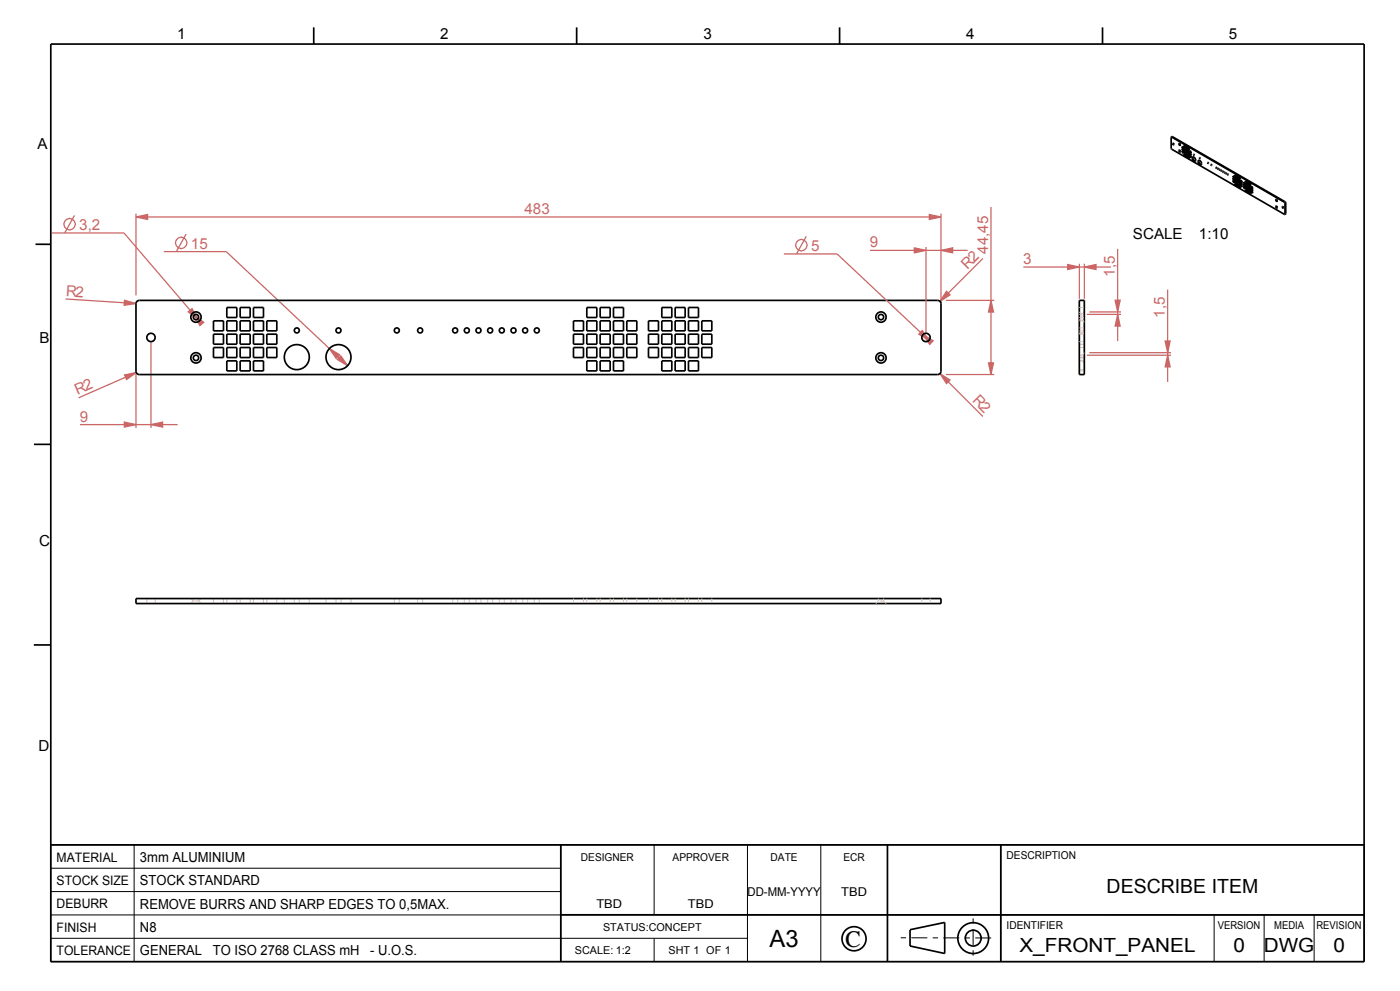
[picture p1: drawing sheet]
<svg xmlns="http://www.w3.org/2000/svg" width="420mm" height="297mm" viewBox="0 0 420 297" stroke-linecap="round" stroke-linejoin="round" font-family="sans-serif">
<path d="M320.3 79.3l3.5 .7-3.5 .8z" fill="#c66"/>
<path d="M320.3 79.3l3.5 .7-3.5 .8z" fill="none" stroke="#c66" stroke-width=".38"/>
<path d="M325.3 80l3.5-.7v1.5z" fill="#c66"/>
<path d="M325.3 80l3.5-.7v1.5z" fill="none" stroke="#c66" stroke-width=".38"/>
<path d="M297.3 90l.7 3.5h-1.5z" fill="#c66"/>
<path d="M297.3 90l.7 3.5h-1.5z" fill="none" stroke="#c66" stroke-width=".38"/>
<path d="M296.5 108.8h1.5l-.7 3.5z" fill="#c66"/>
<path d="M296.5 108.8h1.5l-.7 3.5z" fill="none" stroke="#c66" stroke-width=".38"/>
<path d="M40.8 65l3.5-.7v1.5z" fill="#c66"/>
<path d="M40.8 65l3.5-.7v1.5z" fill="none" stroke="#c66" stroke-width=".38"/>
<path d="M278.8 64.3l3.5 .7-3.5 .8z" fill="#c66"/>
<g fill="none" stroke="#c66" stroke-width=".38">
<path d="M241.9 70.8l-2.9 5.3M278.8 64.3l3.5 .7-3.5 .8z"/>
<circle cx="240.4" cy="73.5" r="1.72"/>
</g>
<path d="M276.9 100.3l3 1.8-1 1.1z" fill="#c66"/>
<path d="M276.9 100.3l3 1.8-1 1.1z" fill="none" stroke="#c66" stroke-width=".38"/>
<path d="M276.7 99.1l2 2.9-3.1-1.9z" fill="#c66"/>
<path d="M276.7 99.1l2 2.9-3.1-1.9z" fill="none" stroke="#c66" stroke-width=".38"/>
<path d="M282.3 75l3.5-.7v1.5z" fill="#c66"/>
<path d="M282.3 75l3.5-.7v1.5z" fill="none" stroke="#c66" stroke-width=".38"/>
<path d="M274.3 74.3l3.5 .7-3.5 .8z" fill="#c66"/>
<path d="M274.3 74.3l3.5 .7-3.5 .8z" fill="none" stroke="#c66" stroke-width=".38"/>
<path d="M37.3 126.5l3.5 .8-3.5 .7z" fill="#c66"/>
<path d="M37.3 126.5l3.5 .8-3.5 .7z" fill="none" stroke="#c66" stroke-width=".38"/>
<path d="M45.3 127.3l3.5-.8v1.5z" fill="#c66"/>
<path d="M45.3 127.3l3.5-.8v1.5z" fill="none" stroke="#c66" stroke-width=".38"/>
<path d="M37.4 90l3.4 1-3.5 .5z" fill="#c66"/>
<path d="M37.4 90l3.4 1-3.5 .5z" fill="none" stroke="#c66" stroke-width=".38"/>
<path d="M37.4 112.4l3.5-.7-2.9 2z" fill="#c66"/>
<path d="M37.4 112.4l3.5-.7-2.9 2z" fill="none" stroke="#c66" stroke-width=".38"/>
<path d="M282 112l3 1.9-1.1 1.1z" fill="#c66"/>
<path d="M282 112l3 1.9-1.1 1.1z" fill="none" stroke="#c66" stroke-width=".38"/>
<path d="M283.9 87.3l1.1 1.1-3 1.9z" fill="#c66"/>
<g fill="none" stroke="#c66" stroke-width=".38">
<path d="M55.8 70.2l-2.9 5.2M283.9 87.3l1.1 1.1-3 1.9z"/>
<circle cx="54.3" cy="72.8" r="1.72"/>
</g>
<path d="M98.8 104.5l3.1 1.8-1.1 1.1z" fill="#c66"/>
<path d="M98.8 104.5l3.1 1.8-1.1 1.1z" fill="none" stroke="#c66" stroke-width=".38"/>
<path d="M102.2 106.7l2.1 2.9-3.1-1.9z" fill="#c66"/>
<g fill="none" stroke="#c66" stroke-width=".38">
<path d="M22.3 64.6l-2.9 5.2M102.2 106.7l2.1 2.9-3.1-1.9z"/>
<circle cx="20.8" cy="67.2" r="1.72"/>
</g>
<path d="M58.3 94.4l2.8 2.2-1.1 1z" fill="#c66"/>
<path d="M58.3 94.4l2.8 2.2-1.1 1z" fill="none" stroke="#c66" stroke-width=".38"/>
<path d="M56.5 93.5l1.1-1 1.7 3.1z" fill="#c66"/>
<path d="M56.5 93.5l1.1-1 1.7 3.1z" fill="none" stroke="#c66" stroke-width=".38"/>
<path d="M335.3 94.2l.7 3.5h-1.5z" fill="#c66"/>
<path d="M335.3 94.2l.7 3.5h-1.5z" fill="none" stroke="#c66" stroke-width=".38"/>
<path d="M334.5 90h1.5l-.7 3.5z" fill="#c66"/>
<path d="M334.5 90h1.5l-.7 3.5z" fill="none" stroke="#c66" stroke-width=".38"/>
<path d="M350.3 106.5l.7 3.5h-1.5z" fill="#c66"/>
<path d="M350.3 106.5l.7 3.5h-1.5z" fill="none" stroke="#c66" stroke-width=".38"/>
<path d="M349.5 102.2h1.5l-.7 3.5z" fill="#c66"/>
<g fill="none" stroke="#c66" stroke-width=".38">
<path d="M15.6 69.8h21.6l22.1 25.8M40.8 64v24.5M40.8 65h241.5M49.1 75.4h18.8l36.4 34.2M235.2 76.1h15.9l27.6 25.9M261 75h29.3M277.8 74v25.6M282.3 64v27M294.9 77.5l-12.9 12.8M297.3 62v50.3M323.8 79v10.5M325.3 79v10.5"/>
<path d="M335.3 74.6v27.6M19.7 89.6l21.1 1.4M283.8 90h14.5M307 80h26.3M326 94.2h10.3M326.8 93.5h9.5M350.3 86.8v27.7M40.8 111.3v17M40.9 111.7l-17.3 7.5M45.3 102.6v25.7M282 112l12.9 12.8M283.8 112.3h14.5"/>
<path d="M326 106.5h25.3M326.8 105.7h24.5M349.5 102.2h1.5l-.7 3.5zM24 127.3h29.3"/>
</g>
<g fill="none" stroke="#000" stroke-width=".3">
<path d="M15.2 253.2h394v35h-394zM40.2 253.2v35M168.2 253.2v35M196.2 253.2v21M224.2 253.2v35M246.2 253.2v35M266.2 253.2v35M300.2 253.2v35M15.2 274.2h394M15.2 267.2h153M15.2 260.2h153M364.2 274.2v14"/>
<path d="M379.2 274.2v14M394.2 274.2v14M15.2 281.2h209M196.2 281.2v7"/>
</g>
<g fill="none" stroke="#000" stroke-width=".51">
<path d="M15.2 13.2h394v275h-394zM94.1 8.2v5M173 8.2v5M251.9 8.2v5M330.8 8.2v5M351.4 41.1l34 19.5 .1 3.7M351.4 41.1l.1 3.6 34 19.6M351.4 41.1l.3-.1 33.9 19.5 .1 3.6-.2 .2M352 43l.2 .2M353.9 45.1l.2 .2M353.9 43.1v.1M353.9 43.1l.2 .3z"/>
<path d="M353.9 45.1h.1M354 43.1h-.1M354 45.1l.1 .1M354.1 45.2v.1M354.6 43.9l.5 .2v.5l-.5-.2zM354.6 44.5l.5 .3v.5l-.5-.3zM354.6 45.2l.5 .2v.5l-.5-.2zM354.8 45.6l.3 .1M354.8 44.9l.3 .1M354.8 44.3l.3 .1M354.8 44v.3M354.8 44.7v.2"/>
<path d="M354.8 45.3v.3M354.8 44.3l-.2 .1M354.8 44.9l-.2 .1M354.8 45.6l-.2 .1M355.2 43.6l.4 .2v.5l-.4-.2zM355.2 44.2l.4 .3v.5l-.4-.3zM355.2 44.9l.4 .2v.5l-.4-.2zM355.2 45.5l.4 .3v.5l-.4-.3zM355.2 46.2l.4 .2v.5l-.4-.2zM355.4 46.5l.2 .2M355.4 45.9l.2 .1M355.4 45.2l.2 .2"/>
<path d="M355.4 44.6l.2 .1M355.4 43.9l.2 .2M355.4 43.9l-.2 .2M355.4 43.7v.2M355.4 44.3v.3M355.4 45v.2M355.4 45.6v.3M355.4 46.3v.2M355.4 44.6l-.2 .1M355.4 45.2l-.2 .2M355.4 45.9l-.2 .1M355.4 46.5l-.2 .2"/>
<path d="M355.8 43.9l.4 .2v.5l-.4-.2zM355.8 44.5l.4 .3v.5l-.4-.3zM355.8 45.2l.4 .2v.5l-.4-.2zM355.8 45.8l.4 .3v.5l-.4-.3zM355.8 46.5l.4 .2v.5l-.4-.2zM356 46.9l.2 .1M356 46.2l.2 .1M356 45.6l.2 .1M356 44.9l.2 .1M356 44.3l.2 .1M356 44v.3M356 44.7v.2"/>
<path d="M356 45.3v.3M356 46v.2M356 46.6v.3M356 44.3l-.2 .1M356 44.9l-.2 .1M356 45.6l-.2 .1M356 46.2l-.2 .1M356 46.9l-.2 .1M356.3 44.2l.5 .3v.5l-.5-.3zM356.3 44.9l.5 .2v.5l-.5-.2zM356.3 45.5l.5 .3v.5l-.5-.3zM356.3 46.2l.5 .2v.5l-.5-.2z"/>
<path d="M356.3 46.8l.5 .3v.5l-.5-.3zM356.5 47.2l.3 .1M356.5 46.5l.3 .2M356.5 45.9l.3 .1M356.5 45.2l.3 .2M356.5 44.6l.3 .1M356.5 44.6l-.2 .1M356.5 45.2l-.2 .2M356.5 44.3v.3M356.5 45v.2M356.5 45.6v.3M356.5 46.3v.2"/>
<path d="M356.5 47v.2M356.5 45.9l-.2 .1M356.5 46.5l-.2 .2M356.5 47.2l-.2 .1M356.9 45.2l.4 .2v.5l-.4-.2zM356.9 45.8l.4 .3v.5l-.4-.3zM356.9 46.5l.4 .2v.5l-.4-.2zM357.1 46.9l.2 .1M357.1 46.2l.2 .1M357.1 45.6l.2 .1M357.1 45.3v.3M357.1 46v.2"/>
<path d="M357.1 46.6v.3M357.1 45.6l-.2 .1M357.1 46.2l-.2 .1M357.1 46.9l-.2 .1M357.7 47.1a.72 .72 0 0 1 .9 .4 .72 .72 0 0 1-.3 .9 .98 .98 0 0 1-.6-1.3zM357.9 47a.96 .96 0 0 0 .7 1.3M359.5 48.1a.72 .72 0 0 1 .8 .4 .72 .72 0 0 1-.2 .9 .98 .98 0 0 1-.6-1.3zM359.7 48.1a.96 .96 0 0 0 .7 1.2M359.9 47.3l.1 .3zM359.9 47.3l-.1 .1M369.9 54l.4 .3v.4l-.4-.2zM369.9 53.4l.4 .2v.5l-.4-.2z"/>
<path d="M369.9 52.7l.4 .3v.4l-.4-.2zM370.1 54.4l.2 .1M370.1 53.7l.2 .2M370.1 53.1l.2 .1M370.1 53.1l-.2 .1M370.1 52.8v.3M370.1 53.5v.2M370.1 54.1v.3M370.1 53.7l-.2 .2M370.1 54.4l-.2 .1M370.5 55l.4 .2v.5l-.4-.2zM370.5 54.3l.4 .3v.5l-.4-.3z"/>
<path d="M370.5 53.7l.4 .2v.5l-.4-.2zM370.5 53l.4 .3v.5l-.4-.3zM370.5 52.4l.4 .2v.5l-.4-.2zM370.7 55.4l.2 .1M370.7 54.7l.2 .1M370.7 54.1l.2 .1M370.7 53.4l.2 .1M370.7 52.7l.2 .2M370.7 52.7l-.2 .2M370.7 52.5v.2M370.7 53.2v.2M370.7 53.8v.3"/>
<path d="M370.7 54.5v.2M370.7 55.1v.3M370.7 53.4l-.2 .1M370.7 54.1l-.2 .1M370.7 54.7l-.2 .1M370.7 55.4l-.2 .1M371 55.3l.5 .3v.5l-.5-.3zM371 54.7l.5 .2v.5l-.5-.2zM371 54l.5 .3v.4l-.5-.2zM371 53.4l.5 .2v.5l-.5-.2zM371 52.7l.5 .3v.4l-.5-.2zM371.3 55.7l.2 .1"/>
<path d="M371.3 55l.2 .2M371.3 54.4l.2 .1M371.3 53.7l.2 .2M371.3 53.1l.2 .1M371.3 52.8v.3M371.3 53.5v.2M371.3 54.1v.3M371.3 54.8v.2M371.3 55.4v.3M371.3 53.1l-.3 .1M371.3 53.7l-.3 .2M371.3 54.4l-.3 .1"/>
<path d="M371.3 55l-.3 .2M371.3 55.7l-.3 .1M371.6 55.6l.4 .3v.5l-.4-.3zM371.6 55l.4 .2v.5l-.4-.2zM371.6 54.3l.4 .3v.5l-.4-.3zM371.6 53.7l.4 .2v.5l-.4-.2zM371.6 53l.4 .3v.5l-.4-.3zM371.8 56l.2 .1M371.8 55.4l.2 .1M371.8 54.7l.2 .1M371.8 54.1l.2 .1M371.8 53.4l.2 .1"/>
<path d="M371.8 53.4l-.2 .1M371.8 54.1l-.2 .1M371.8 53.2v.2M371.8 53.8v.3M371.8 54.5v.2M371.8 55.1v.3M371.8 55.8v.2M371.8 54.7l-.2 .1M371.8 55.4l-.2 .1M371.8 56l-.2 .1M372.2 55.3l.4 .3v.5l-.4-.3zM372.2 54.7l.4 .2v.5l-.4-.2z"/>
<path d="M372.2 54l.4 .3v.4l-.4-.2zM372.4 55.7l.2 .1M372.4 55l.2 .2M372.4 54.4l.2 .1M372.4 54.1v.3M372.4 54.8v.2M372.4 55.4v.3M372.4 54.4l-.2 .1M372.4 55l-.2 .2M372.4 55.7l-.2 .1M373.1 55.9l.4 .2v.5l-.4-.3zM373.1 55.2l.4 .2v.5l-.4-.2z"/>
<path d="M373.1 54.5l.4 .3v.5l-.4-.3zM373.3 56.2l.2 .1M373.3 55.6l.2 .1M373.3 54.9l.2 .1M373.3 54.7v.2M373.3 55.3v.3M373.3 56v.2M373.3 54.9l-.2 .1M373.3 55.6l-.2 .1M373.3 56.2l-.2 .1M373.7 56.8l.4 .3v.5l-.4-.3zM373.7 56.2l.4 .2v.5l-.4-.2z"/>
<path d="M373.7 55.5l.4 .3v.5l-.4-.3zM373.7 54.9l.4 .2v.5l-.4-.2zM373.7 54.2l.4 .3v.5l-.4-.3zM373.9 57.2l.2 .1M373.9 56.5l.2 .2M373.9 55.9l.2 .1M373.9 55.2l.2 .2M373.9 54.6l.2 .1M373.9 54.3v.3M373.9 55v.2M373.9 55.6v.3M373.9 56.3v.2"/>
<path d="M373.9 57v.2M373.9 54.6l-.2 .1M373.9 55.2l-.2 .2M373.9 55.9l-.2 .1M373.9 56.5l-.2 .2M373.9 57.2l-.2 .1M374.2 57.2l.4 .2v.5l-.4-.3zM374.2 56.5l.4 .2v.5l-.4-.2zM374.2 55.9l.4 .2v.5l-.4-.3zM374.2 55.2l.4 .2v.5l-.4-.2zM374.2 54.5l.4 .3v.5l-.4-.3zM374.4 57.5l.2 .1"/>
<path d="M374.4 56.9l.2 .1M374.4 56.2l.2 .1M374.4 55.6l.2 .1M374.4 54.9l.2 .1M374.4 54.9l-.2 .1M374.4 55.6l-.2 .1M374.4 54.7v.2M374.4 55.3v.3M374.4 56v.2M374.4 56.6v.3M374.4 57.3v.2M374.4 56.2l-.2 .1"/>
<path d="M374.4 56.9l-.2 .1M374.4 57.5l-.2 .1M374.8 57.5l.4 .2v.5l-.4-.2zM374.8 56.8l.4 .3v.5l-.4-.3zM374.8 56.2l.4 .2v.5l-.4-.2zM374.8 55.5l.4 .3v.5l-.4-.3zM374.8 54.9l.4 .2v.5l-.4-.2zM375 57.9l.2 .1M375 57.2l.2 .1M375 56.5l.2 .2M375 55.9l.2 .1M375 55.2l.2 .2"/>
<path d="M375 55.2l-.2 .2M375 55v.2M375 55.6v.3M375 56.3v.2M375 57v.2M375 57.6v.3M375 55.9l-.2 .1M375 56.5l-.2 .2M375 57.2l-.2 .1M375 57.9l-.2 .1M375.4 57.2l.4 .2v.5l-.4-.3zM375.4 56.5l.4 .2v.5l-.4-.2z"/>
<path d="M375.4 55.9l.4 .2v.5l-.4-.3zM375.6 57.5l.2 .1M375.6 56.9l.2 .1M375.6 56.2l.2 .1M375.6 56v.2M375.6 56.6v.3M375.6 57.3v.2M375.6 56.2l-.2 .1M375.6 56.9l-.2 .1M375.6 57.5l-.2 .1M383 59.9l.1 .2M383 59.9h.1"/>
<path d="M383.1 59.9v.2M10.7 73.2h4.5M383 61.9l.1 .2M383 61.9h.1M383 61.9l.1 .1M383.2 62.1h-.1M384.7 61.9l.3 .5zM384.9 62l.1 .2M41.1 90.3l.7-.3h239.5a1 1 0 0 1 1 1v20.3a1 1 0 0 1-1 1h-239.5a1 1 0 0 1-1-1v-20.3zM64 96.2h3v3h-3zM68 92.2h3v3h-3zM68 96.2h3v3h-3z"/>
<path d="M72 92.2h3v3h-3zM72 96.2h3v3h-3zM76 92.2h3v3h-3zM76 96.2h3v3h-3zM80 96.2h3v3h-3zM172 96.2h3v3h-3zM176 96.2h3v3h-3zM176 92.2h3v3h-3zM180 96.2h3v3h-3zM180 92.2h3v3h-3zM184 96.2h3v3h-3zM184 92.2h3v3h-3z"/>
<path d="M188 96.2h3v3h-3zM194.5 96.2h3v3h-3zM198.5 96.2h3v3h-3zM198.5 92.2h3v3h-3zM202.5 96.2h3v3h-3zM202.5 92.2h3v3h-3zM206.5 96.2h3v3h-3zM206.5 92.2h3v3h-3zM210.5 96.2h3v3h-3zM323.8 90h1.5v22.3h-1.5zM64 100.2h3v3h-3zM64 104.2h3v3h-3z"/>
<path d="M68 100.2h3v3h-3zM68 104.2h3v3h-3zM68 108.2h3v3h-3zM72 100.2h3v3h-3zM72 104.2h3v3h-3zM72 108.2h3v3h-3zM76 100.2h3v3h-3zM76 104.2h3v3h-3zM76 108.2h3v3h-3zM80 100.2h3v3h-3zM80 104.2h3v3h-3zM172 104.2h3v3h-3z"/>
<path d="M172 100.2h3v3h-3zM176 108.2h3v3h-3zM176 104.2h3v3h-3zM176 100.2h3v3h-3zM180 108.2h3v3h-3zM180 104.2h3v3h-3zM180 100.2h3v3h-3zM184 108.2h3v3h-3zM184 104.2h3v3h-3zM184 100.2h3v3h-3zM188 104.2h3v3h-3zM188 100.2h3v3h-3z"/>
<path d="M194.5 104.2h3v3h-3zM194.5 100.2h3v3h-3zM198.5 108.2h3v3h-3zM198.5 104.2h3v3h-3zM198.5 100.2h3v3h-3zM202.5 108.2h3v3h-3zM202.5 104.2h3v3h-3zM202.5 100.2h3v3h-3zM206.5 108.2h3v3h-3zM206.5 104.2h3v3h-3zM206.5 100.2h3v3h-3zM210.5 104.2h3v3h-3z"/>
<path d="M210.5 100.2h3v3h-3zM10.2 133.2h5M40.8 179.4h241.5v1.5h-241.5zM10.1 193.3h5M15.2 253.2h394M168.2 253.2v35M266.2 253.2v35M300.2 253.2v35M168.2 274.2h241M273 278.6l10.4-2.1v9.3l-10.4-2.3M273 278.7v4.9"/>
<circle cx="352" cy="43.2" r=".22"/>
<circle cx="353.9" cy="45.3" r=".28"/>
<circle cx="354" cy="43.3" r=".25"/>
<circle cx="358.2" cy="46.4" r=".14"/>
<circle cx="362.4" cy="48.9" r=".14"/>
<circle cx="363.4" cy="49.4" r=".14"/>
<circle cx="364.9" cy="50.3" r=".14"/>
<circle cx="365.4" cy="50.6" r=".14"/>
<circle cx="365.9" cy="50.9" r=".14"/>
<circle cx="366.4" cy="51.1" r=".14"/>
<circle cx="366.9" cy="51.4" r=".14"/>
<circle cx="367.4" cy="51.7" r=".14"/>
<circle cx="367.9" cy="52" r=".14"/>
<circle cx="368.4" cy="52.3" r=".14"/>
<circle cx="383" cy="60" r=".26"/>
<circle cx="383" cy="62" r=".25"/>
<circle cx="58.8" cy="95" r="1.55"/>
<circle cx="58.8" cy="95" r=".8"/>
<circle cx="89" cy="99" r=".75"/>
<circle cx="101.5" cy="99" r=".75"/>
<circle cx="119" cy="99" r=".75"/>
<circle cx="126" cy="99" r=".75"/>
<circle cx="136.5" cy="99" r=".75"/>
<circle cx="140" cy="99" r=".75"/>
<circle cx="143.5" cy="99" r=".75"/>
<circle cx="147" cy="99" r=".75"/>
<circle cx="150.5" cy="99" r=".75"/>
<circle cx="154" cy="99" r=".75"/>
<circle cx="157.5" cy="99" r=".75"/>
<circle cx="161" cy="99" r=".75"/>
<circle cx="264.3" cy="95" r="1.55"/>
<circle cx="264.3" cy="95" r=".8"/>
<circle cx="45.3" cy="101.1" r="1.25"/>
<circle cx="58.8" cy="107.3" r="1.55"/>
<circle cx="58.8" cy="107.3" r=".8"/>
<circle cx="89" cy="107" r="3.8"/>
<circle cx="101.5" cy="107" r="3.8"/>
<circle cx="264.3" cy="107.3" r="1.55"/>
<circle cx="264.3" cy="107.3" r=".8"/>
<circle cx="277.8" cy="101.1" r="1.25"/>
<circle cx="256.2" cy="281.3" r="3.6"/>
<circle cx="292" cy="281.2" r="4.6"/>
<circle cx="292" cy="281.2" r="2.37"/>
</g>
<path d="M291.9 275.2v12M270.2 281l28.4 .1" fill="none" stroke="#000" stroke-width=".3" stroke-dasharray="1.6 1.6 4.8 1.6" stroke-linecap="butt"/>
<path d="M351.7 41l-.2 .1M385.6 60.5l-.2 .1M385.7 60.8l-.2 .1M385.7 64.1l-.2 .1" fill="none" stroke="#7c7c85" stroke-width=".3"/>
<g fill="none" stroke="#d9d2ad" stroke-width=".3" stroke-dasharray="1.3 .8" stroke-linecap="butt">
<path d="M323.8 99.9h1.5M323.8 99.8h1.5M323.8 99.2h1.5M323.8 98.3h1.5M323.8 96.2h1.5M323.8 95.8h.7M323.8 95.2h1.5M323.8 94.2h.7M323.8 92.2h1.5M324.5 94.2l.8-.7M324.5 95.8l-.7 .8M324.5 94.2v1.6"/>
<path d="M324.5 95.8l.8 .8M324.5 94.2l-.7-.7M323.8 111.2h1.5M323.8 110.8h1.5M323.8 108.2h1.5M323.8 108.1h.7M323.8 107.2h1.5M323.8 106.5h.7M323.8 104.2h1.5M323.8 103.3h1.5M323.8 103.2h1.5M323.8 102.4h1.5"/>
<path d="M323.8 100.2h1.5M324.5 108.1l.8 .7M324.5 106.5v1.6M324.5 106.5l.8-.8M44 179.4v1.5M46.5 179.4v1.5M57.2 179.4l.8 .7M58 179.4v.7M59.6 179.4v.7M60.3 179.4l-.7 .7M64 179.4v1.5M67 179.4v1.5"/>
<path d="M68 179.4v1.5M71 179.4v1.5M72 179.4v1.5M75 179.4v1.5M76 179.4v1.5M79 179.4v1.5M80 179.4v1.5M83 179.4v1.5M85.3 179.4v1.5M88.3 179.4v1.5M89.8 179.4v1.5M92.8 179.4v1.5"/>
<path d="M97.8 179.4v1.5M100.8 179.4v1.5M102.3 179.4v1.5M105.3 179.4v1.5M118.3 179.4v1.5M119.8 179.4v1.5M125.3 179.4v1.5M126.8 179.4v1.5M135.8 179.4v1.5M137.3 179.4v1.5M139.3 179.4v1.5M140.8 179.4v1.5"/>
<path d="M142.8 179.4v1.5M144.3 179.4v1.5M146.3 179.4v1.5M147.8 179.4v1.5M149.8 179.4v1.5M151.3 179.4v1.5M153.3 179.4v1.5M154.8 179.4v1.5M156.8 179.4v1.5M158.3 179.4v1.5M160.3 179.4v1.5M161.8 179.4v1.5"/>
<path d="M172 179.4v1.5M175 179.4v1.5M176 179.4v1.5M179 179.4v1.5M180 179.4v1.5M183 179.4v1.5M184 179.4v1.5M187 179.4v1.5M188 179.4v1.5M191 179.4v1.5M194.5 179.4v1.5M197.5 179.4v1.5"/>
<path d="M198.5 179.4v1.5M201.5 179.4v1.5M202.5 179.4v1.5M205.5 179.4v1.5M206.5 179.4v1.5M209.5 179.4v1.5M210.5 179.4v1.5M213.5 179.4v1.5M263.5 179.4v.7M265.1 179.4v.7M276.5 179.4v1.5M279 179.4v1.5"/>
<path d="M58 180.1l-.8 .8M59.6 180.1l.7 .8M59.6 180.1h-1.6M263.5 180.1l-.8 .8M265.1 180.1h-1.6M265.8 180.9l-.7-.8"/>
</g>
<text font-size="7.2" x="230.9" y="284">A3</text>
<text font-size="7" x="253.5" y="283.8">C</text>
<g font-size="5.8">
<text x="332" y="267.7">DESCRIBE ITEM</text>
<text x="305.8" y="285.2">X_FRONT_PANEL</text>
<text x="370" y="285.2">0</text>
<text x="379.1" y="285.2">DWG</text>
<text x="400" y="285.2">0</text>
</g>
<g font-size="4.6">
<text x="53.1" y="11.6">1</text>
<text x="132" y="11.8">2</text>
<text x="211" y="11.8">3</text>
<text x="289.8" y="11.8">4</text>
<text x="368.7" y="11.8">5</text>
<text x="11.3" y="44.7">A</text>
<text x="339.9" y="71.6">SCALE</text>
<text x="359.7" y="71.6">1:10</text>
<text x="11.8" y="102.7">B</text>
<text x="11.7" y="163.7">C</text>
<text x="11.6" y="224.9">D</text>
</g>
<g font-size="4.6" fill="#c66">
<text x="157.3" y="64.2">483</text>
<text x="23.8" y="68.9">3,2</text>
<text x="57.3" y="74.5">15</text>
<text x="243.3" y="75.2">5</text>
<text x="261" y="74.2">9</text>
<text x="296.4" y="76" transform="rotate(-90 296.4 76)">44,45</text>
<text x="290.3" y="80.8" transform="rotate(-45 290.3 80.8)">R2</text>
<text x="307" y="79.2">3</text>
<text x="334.4" y="83" transform="rotate(-90 334.4 83)">1,5</text>
<text x="349.4" y="95.2" transform="rotate(-90 349.4 95.2)">1,5</text>
<text x="291.5" y="120.3" transform="rotate(45 291.5 120.3)">R2</text>
<text x="24" y="126.4">9</text>
</g>
<g font-size="4.5" fill="#c66">
<text x="19.7" y="88.7" transform="rotate(4 19.7 88.7)">R2</text>
<text x="23.2" y="118.4" transform="rotate(-24 23.2 118.4)">R2</text>
</g>
<g font-size="4.2">
<text x="42" y="258.3">3mm ALUMINIUM</text>
<text x="42" y="265.3">STOCK STANDARD</text>
<text x="42" y="272.3">REMOVE BURRS AND SHARP EDGES TO 0,5MAX.</text>
<text x="42" y="279.3">N8</text>
<text x="42" y="286.3">GENERAL</text>
<text x="63.9" y="286.3">TO ISO 2768 CLASS mH</text>
<text x="111.1" y="286.3">- U.O.S.</text>
</g>
<g font-size="3.9">
<text x="17" y="258.2">MATERIAL</text>
<text x="17" y="265.2">STOCK SIZE</text>
<text x="17" y="272.2">DEBURR</text>
<text x="17" y="279.2">FINISH</text>
<text x="17" y="286.2">TOLERANCE</text>
</g>
<g font-size="3.6">
<text x="224.2" y="268.6">DD-MM-YYYY</text>
<text x="252.4" y="268.6">TBD</text>
<text x="178.9" y="272.1">TBD</text>
<text x="206.4" y="272.1">TBD</text>
</g>
<g font-size="3.3">
<text x="174.3" y="258">DESIGNER</text>
<text x="201.8" y="258">APPROVER</text>
<text x="231.2" y="258">DATE</text>
<text x="253" y="258">ECR</text>
<text x="302" y="257.5">DESCRIPTION</text>
<text x="180.9" y="279">STATUS:CONCEPT</text>
<text x="302" y="278.5">IDENTIFIER</text>
<text x="365.3" y="278.5">VERSION</text>
<text x="382.2" y="278.5">MEDIA</text>
<text x="394.9" y="278.5">REVISION</text>
<text x="172.5" y="286">SCALE: 1:2</text>
<text x="200.5" y="286">SHT 1 OF 1</text>
</g>
</svg>
